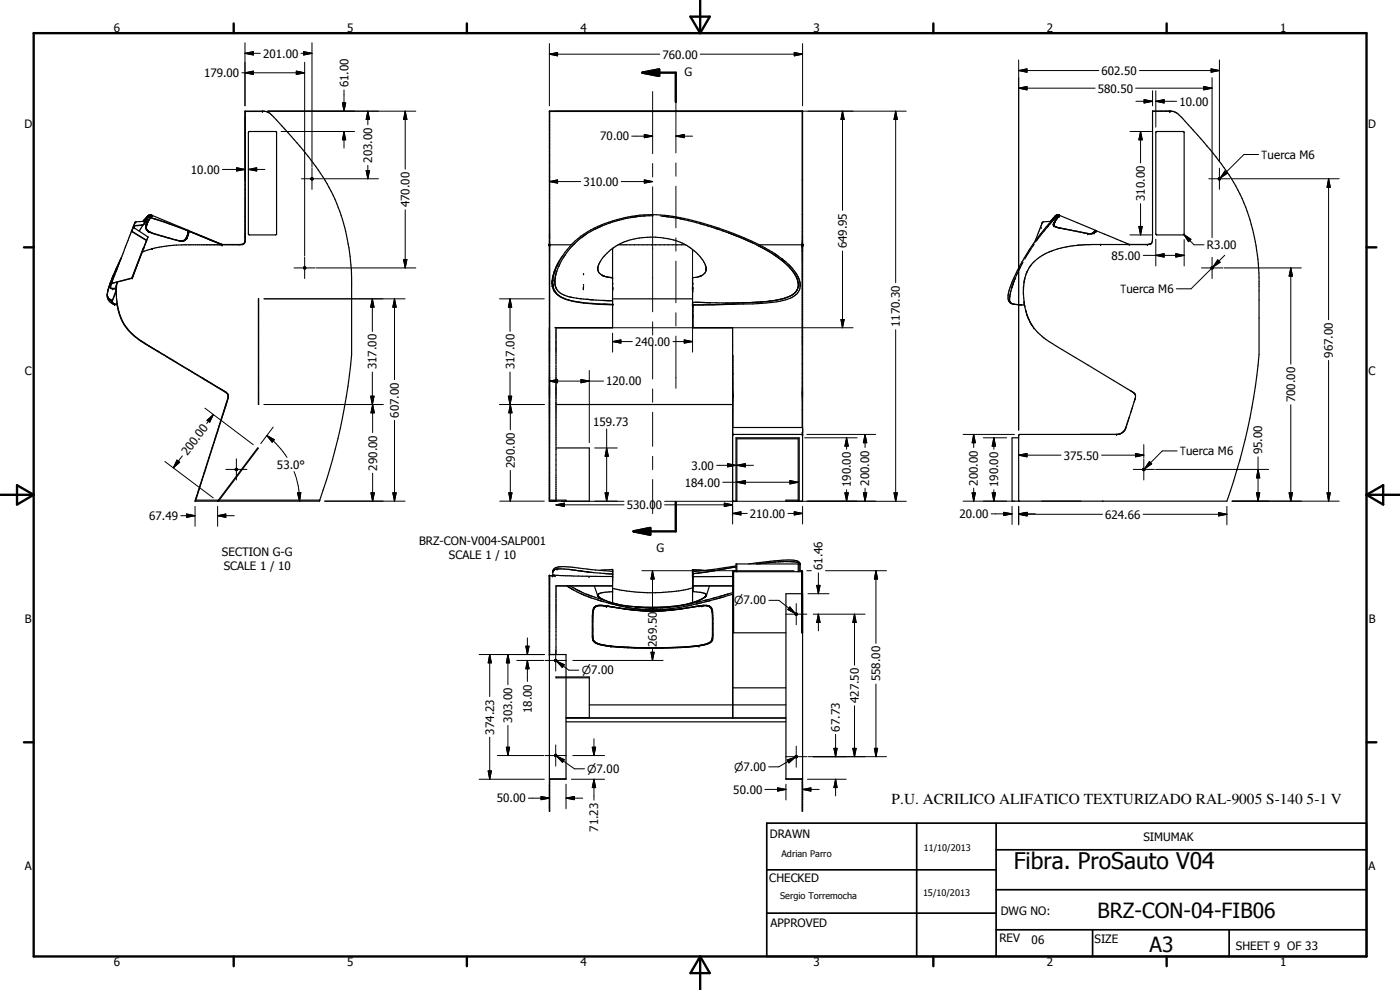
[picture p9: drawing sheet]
<svg xmlns="http://www.w3.org/2000/svg" width="420mm" height="297mm" viewBox="0 0 420 297" stroke-linecap="round" stroke-linejoin="round" font-family="sans-serif">
<g fill="none" stroke="#000" stroke-width=".35">
<path d="M73.6 33.4v39a1.23 1.23 0 0 1-1.5 1l-17.6 .1a33.6 33.6 0 0 0-11.8 2.2M74.6 39.5h8.2l.2 .2v30.6l-.2 .2h-8l-.3-.4zM78.8 33.4h-5.3M240.7 33.4v94.9M240.9 33.4h-75.9v116.7h4.9v.3M347 39.5h8.1l.3 .2v30.6l-.3 .2h-7.9l-.3-.4zM351.4 33.4h.1M93.3 53.5l.5-.2a.35 .35 0 0 1 .1 .6 .35 .35 0 0 1-.6-.1zM35.4 79.5l-1.1 2.5M35.7 78.8l-.5 1.1M36.1 78.2l-.8 1.9M36.4 77.3l-.9 1.9"/>
<path d="M39.6 69.1l.1 .5 4.3 2.6M39.6 69.1l-3.7 9.3 .5-1M40 67.9v.3M40 67.9l-.4 1.2M40.1 68l-.4 1.4 4.3 2.7M40.1 68l.1 .3M40.1 67.9l.1 .4M40.2 67.7l-.1 .3M40.2 68.3l4.2 2.8-.4 1M40.4 66.9l-.4 1M40.4 66.8v.1M40.5 66.7l-.1 .1"/>
<path d="M40.5 66.7h.1M43 67.5l-1.2 1.8M43 67.5l-2.6 .3-.3 .2M43.1 74.5l-3.4 8.9M43.1 74.4l-3.1 8.4M43.1 74.3v.2M43.2 66.1l-.2 .3M43.2 66.1h.1M43.3 66l-.1 .1M43.3 74.1l-.2 .3M43.3 66l-.4 .4M43.7 66.2l-3.2 .5"/>
<path d="M43.7 66.5l-.7 .9-2.8 .3-.2 .2M43.8 67.8v.1M43.8 68.4v.1M43.9 68.6l.2 .5 .6 .5 4 1.3 5.6 1.5 .7-.1 .6-.3M43.9 67.9v.5M43.9 67.4l-.1 .9 .2 .4M43.9 67.5l-.1 .2M43.9 67.4h.2M44 68.7l.1 .3M44 67.3l-.1 .2M44 67.7h-.1M44 67.4h-.1"/>
<path d="M44 72.2l-.6 1.5M44 65.4l-.5 1.4M44 65.2l-.7 .8M44 65.4h.1M44 72.1l-.9 2.2M44 72.1v.1M44.1 67.4a1.09 1.09 0 0 0-.1 1.3M44.1 67v.4M44.1 65.4l-.6 1.6-.5 .5M44.1 67l-.1 .3M44.1 69l.1 .1M44.1 65.2l-.1 .2"/>
<path d="M44.1 69l.4 .3M44.1 66.9v.1M44.2 67.1l-.2 .2M44.2 66.8h-.1M44.2 66.8l-.1 .2M44.2 65l-.1 .1M44.2 66.9l-.1 .3M44.2 65.8h.1M44.3 65l-.2 .2M44.3 64.9h.1M44.3 69.2l.2 .1M44.4 66.5l-.2 .3"/>
<path d="M44.4 64.8h.1M44.4 66.4l-.2 .6M44.4 66.4l-.2 .4M44.4 64.8v.1M44.5 69.3h.1M44.5 66.4l-.2 .4M44.5 69.3l.1 .1M44.5 66.4l-.1 .1M44.5 65.2l-1 1.9M44.5 64.8l-.4 .4M44.5 64.7h.1M44.5 64.7v.1"/>
<path d="M44.5 64.6l-1.2 1.4M44.5 64.8h-.1M44.6 64.7l-.1 .1M44.6 69.4l1.7 .7 5.5 1.6 2.1 .6 1.1-.1M44.6 69.4l.9 .4M44.6 65.2l.4 .1M44.6 65.2l-.5 .2M44.6 64.6v.1M44.7 65.1l-.5 .1M44.7 65.1l.3 .1M44.7 65.1l-.1 .1M44.7 64.5h.1"/>
<path d="M44.7 64.5l-.2 .1M44.7 65v.1M44.8 64.9h.1M44.8 65.8l-.4 .6M44.8 64.9l-.1 .2M44.8 65.8l-.3 .6M45 65.5l-.5 .9M45 65.4l-.2 .4M45 65.2v.1M45 64.6v.1M45.1 65.3l4.3 1.3 7 2.6M45.1 65.3l-.1 .1"/>
<path d="M45.1 65.3l11.3 4M45.1 65.2h-.1M45.2 65.2l-.1 .1M45.2 64.4l-.5 .1M45.2 64.4l-.4 .5M45.2 64.4l.3 .2M45.2 65h.1M45.3 64.9h.1M45.4 64.9l-.2 .2M45.4 64.8l-.4 .6M45.4 64.7l-.4 .6M45.4 64.6v.2"/>
<path d="M45.5 64.6l11 4.5M45.5 64.6l-.1 .2M45.5 64.6h.1M45.5 64.6h-.1M55 72.3h-.4M55.3 68.7l1.1 .5M55.8 71.5h.1M56 71.5v.1M56 71.6l-.2 .1M56 71.4v.1M56 71.5h.1M56 71.4l-.6 .7-.4 .2"/>
<path d="M56.1 71l-.6 .9-.5 .3M56.1 71.3l-.1 .1M56.1 71.2v.1M56.2 71.1h.1M56.2 71.1l-.1 .3M56.2 70.6v.1M56.2 71l-.1 .2M56.2 70.6l-.2 .5M56.2 71h.1M56.3 70.9h.1M56.3 70.9l-.1 .1M56.3 70.4l-.1 .2"/>
<path d="M56.3 70.4l-.1 .1M56.3 70.8v.1M56.4 69.3h.1M56.4 70.6l-.1 .3M56.4 69.2h.1M56.5 69.8l-.2 .4M56.5 69.1h.1M56.5 69.1l-.1 .2M56.5 69.3l10.1 4.1zM56.5 69.3v.2M56.5 69.1l-.2 1.3M56.5 70.3h.1"/>
<path d="M56.5 69.7h.1M56.5 70h.1M56.5 69.3l5 1.9M56.5 69.3h.1M56.6 69.2l10 4.1M56.6 69.2l-.1 .1M56.7 69.3l-.4 1.4M61.6 71.2l2.5 1.1M65.3 72.8l1.3 .5M66.4 73.4h5.4a1.28 1.28 0 0 0 1.7-1.3v-38.7h6.3l1.1 .6 2.1 2a125 125 0 0 1 13.8 17 57.7 57.7 0 0 1 8.7 30.4v23a178.4 178.4 0 0 1-9.5 43.7M66.6 73.3l.1 .1M164.9 73.4h.1"/>
<path d="M165 73.4h6.4M167.2 79.7a9.8 9.8 0 0 0-1.2 6.3M167.2 79.7v.1M167.7 78.7l-.5 1.2M168.8 76.8a16.4 16.4 0 0 0-3 6.7l-.1 1.7 .6 2a8.5 8.5 0 0 0 5.9 3.3l2.9 .4 8.7 .6M169.6 76.5a16.8 16.8 0 0 0-3.1 7.6M172.6 72.9l-2.1 2.3-1.3 1.9M174.3 71.4l-2 1.8M176.1 70.1l-1.8 1.3M180.1 68l-1.7 .8M183.2 66.8l-4.5 1.9-4.4 2.7M185.5 73.4h20.3"/>
<path d="M190.6 65.1l-2.9 .5-4.7 1.3M190.7 65.1l-1.1 .1M196 64.7l-5.3 .4M198.3 64.8l1.2 .1M198.8 64.9h.7M199.5 64.9l1.2 .2M199.5 64.9l3.9 .6M203.1 65.4l2.1 .5M204 65.6l8.9 2.3M205.8 73.4l2 1.5M205.8 73.4a23.3 23.3 0 0 0-20.9 .4l-1.1 .7M207.8 74.8v.9"/>
<path d="M207.8 74.8a10.6 10.6 0 0 1 4.1 5.2l-.2 1.6-1.1 1.1M210 67.1l1.2 .3M212.4 67.8l1.2 .4M213.5 68.1l.9 .3a91.8 91.8 0 0 1 15.6 6.7M214.6 68.5l1.2 .4M216.6 69.1l.6 .2M218.6 69.8l7.7 3.3M227.2 73.5l3.6 2 3 2M227.9 73.4h12.8M230.6 75.4l3.2 2.1M232.3 76l1.3 .8M233.8 77.5l1 .7"/>
<path d="M234.8 78.2l1.6 1.5M234.8 78.2a14.9 14.9 0 0 1 4.4 5.3M235 77.9a70.7 70.7 0 0 0-21.5-10.2 53.4 53.4 0 0 0-21.4-3.1 35.9 35.9 0 0 0-19.6 7.7 22.8 22.8 0 0 0-5.3 7.4M235.9 78.7l-1.1-.9 3.2 3M236.6 79.9l1.7 2 .9 1.6M236.8 79.5l.6 .6M240.7 73.4h.2M307 78.7l-1 1.9M309.4 79.5l-1.4 2.4-.4 1.5M309.5 74.5l-2 3.3M310.4 73.3l-.7 1M312.9 66.7l-2.3 5.7"/>
<path d="M312.9 66.7h.1M313.6 68.9l-2.8 3.7M314.4 68.1l-1.2 1.4M315.4 66.8l-.4 .5M315.5 66.4l-2.6 .3M316 66.1l-1.7 2.1M316 66.1l-.2 .4M316.2 67.6h.1M316.2 67.7l.3 .3M316.3 67h-.1M316.3 67.5v.2M316.3 67.7l.3 .3"/>
<path d="M316.3 67.1h.1M316.3 67l-.1 .6M316.3 67.6h.1M316.3 67h.1M316.3 67.7v.1M316.3 67.7l.1 .1M316.4 66.9l-.1 .1M316.4 67l-.1 .4M316.4 67.9h.1M316.5 65.2l-.7 .8a72.1 72.1 0 0 0-9.8 13.8l-2.4 5-.9 3-.1 2.1 .7 1M316.5 66.5l-.3 .6v.6M316.6 67.9l1.4 .6 8.5 1.6"/>
<path d="M316.6 68l.5 .2M316.6 64.9l-.1 .1M316.6 64.9h.1M316.6 64.9v.1M316.7 65.4l-.3 .3M316.7 64.9l-1.4 1.5 1.2-1.4M316.7 66.4l-.3 .6M316.8 64.8h.1M316.9 64.7l-.2 .2M316.9 66l-.1 .2M316.9 64.7h.1M316.9 64.7v.1"/>
<path d="M316.9 64.6l-.3 .3M317.1 65.8l-.5 .7M317.1 65l-1.1 1.1M317.1 65.8l-.6 1M317.1 65l-.2 .2M317.2 68.2l9.3 1.9M317.3 64.7v.1M317.3 65.4v.1M317.4 64.6h.1M317.4 65.4l-.3 .4M317.4 64.6l-.3 .4M317.4 65.3v.1"/>
<path d="M317.4 65.2l-.3 .6M317.5 64.5h.1M317.5 64.5l-.1 .1M317.5 64.4l-.6 .2M317.5 64.4v.1M317.5 64.4l.3 .2M317.6 64.9h.1M317.6 64.9v.1M317.7 64.9h.1M317.7 64.8l-.3 .5M317.7 64.7v.1M317.8 64.6l-.4 .6"/>
<path d="M317.8 64.6h.1M317.8 64.8l-.1 .1M317.8 64.6l-.9 1.3M317.9 64.7l-1.3 1.6-.2 .7M317.9 64.7l10.9 4.4M317.9 64.6l-.1 .1M327.7 70h.1M328.1 69.8l-.6 .3h-1M328.1 69.9h.1M328.1 70h-.2M328.2 69.8a1.4 1.4 0 0 1-1.7 .3M328.2 69.8h.1"/>
<path d="M328.3 69.7h.1M328.3 69.7l-.3 .3M328.4 69.6l-.2 .2 .3-.2M328.4 69.6l-.1 .1M328.4 69.6h.1M328.5 69.6h.1M328.6 69.6h-.1M328.6 69.4l.1 .1M328.6 69.5v.1M328.7 69.3h.1M328.7 69.3l-.3 .3M328.7 69.2l.1 .1"/>
<path d="M328.7 69.2v.1M328.7 69.4v.1M328.7 69.3l-.2 .3M328.7 69.2h.1M328.8 69.1v.2M328.8 69.1l-.1 .1M328.9 69.2h.1M328.9 69.2l-.2 .3M329 69.2l9.9 4.1M344.3 73.4a1.31 1.31 0 0 0 1.6-1.7v-38.3h6l1.3 .5a118.9 118.9 0 0 1 17.7 21.9 61 61 0 0 1 7 27.5v23.1a176.3 176.3 0 0 1-9.7 44h-64.5v-19h2M345.6 73l-1 .4h-17.2l-4.4 .3a20.4 20.4 0 0 0-13.4 5.6l-.5 .8M32.2 88.6v.2"/>
<path d="M32.2 88.8l.1 .3M32.2 88.8l.2 .5M32.3 89.2l.1 .1M32.3 89.1v.1M32.4 89.3l.2 .3M32.5 86.9a3.2 3.2 0 0 0 .7 3.8l.9 .6M32.5 86.9l-.3 1.5M32.6 89.6h.1M32.7 89.6l.3 .2M32.8 89.7l.1 .1M32.9 89.8l.3 .2M33 85.2l-.2 .6"/>
<path d="M33 85.2l-.5 1.7M33.1 86l.1 .5 1.2 .1 .4 .5-1.1 3.2M33.1 86l.1 .1M33.2 86.1l.1 .3 1.2 .1 .4 .5-1.2 3.3M33.2 84.8l-.7 2.1M33.2 90h.1M33.2 90l.2 .2M33.3 90l.2 .2M33.3 90.1h.1M33.4 85.2l-.3 .8M33.4 85.2h.1M33.4 90.2h.2"/>
<path d="M33.5 85l-.1 .1M33.5 85.2l-.3 .9M33.5 90.2l.2 .1M33.5 90.2h.1M33.7 90.3v.7l.7 .4M33.7 90.3h.1M33.7 90.3l.2 .8 1.3 .3M33.8 90.8l.6 .6M34 91h.1M34 86.6l-.1 .3M34.1 82.5l-.5 1.1M34.3 82l-1.3 3.2"/>
<path d="M34.3 81.9l-1.3 3.3M34.4 91.4h.7M34.7 86.8h.1M34.8 86.7l.3-2-.2 2.3M34.9 87.3l.3 4.1M35 80.3l-.7 1.6M35.1 80.8h.1M35.1 91.4v.1M35.1 91.5l1.2 4 1.6 2.8M35.2 91.4l.6 2.7 .7 1.8 1.5 2.4M35.3 80.1l-1.9 5.1M35.3 80.1h.1"/>
<path d="M37.9 98.3a25.8 25.8 0 0 0 8.4 6.5l21.8 13.2M38 98.3a34.2 34.2 0 0 0 9.7 7.3l17.9 10.7 2.5 1.7M38 98.3h-.1M39.7 83.4l-6.2 1.6M39.7 83.4l-6.2 1.8M40 82.8l-.3 .6M40 82.8h.1M77.5 89.7l.1 31.7zM91.1 80.2l.5-.1 .2 .4-.5 .2zM165.9 85.6l.1 .3a4.4 4.4 0 0 0 2.3 3.2 33.7 33.7 0 0 0 11.7 2.1l3.8 .2-2.8-.2M166.4 87.2l.6 .8M166.5 84.8l.2 1.1 .5 1"/>
<path d="M166.5 84.1l.1 1.4 .4 1.2M166.7 81.2l-.3 .7M167.1 86.8a4.8 4.8 0 0 0 3.2 2.1M167.2 81.3l-.7 2.8M170.2 88.9l1.1 .3M171.3 89.2l3.2 .5M171.3 89.2h.3M174 89.6l9.8 .7M175.1 82.1v.3M175.1 85.4v.2M175.1 86v.9M176 89.8l2.1 .2"/>
<path d="M179.5 81.2l-.1-.4a6.6 6.6 0 0 1 2.8-4.9l1.6-1.4v23.8h-16.9M179.5 81.2h.1M179.5 81.2a2.47 2.47 0 0 0 1.5 1.5M180.6 82.5l.3 .2M180.8 82.7h.2M180.9 82.7l.4 .1M181 90.1l2.5 .1M181 82.7v.1M181 82.7l.2 .1M181.3 82.8l2.5 .6M181.4 82.9l2.4 .5M183.8 98.3h-16.9v52.1h-2v-117h76v117h-5v-.3h3.7"/>
<path d="M183.8 89.7h24M208 98.3h11.9v52.1h1.2v-18.7h18.5v18.7M208.6 90.7l4.7 .1M209.9 83l-2.1 .4v14.9h12.1M210.2 82.8l-.3 .2M210.5 82.8l-.7 .2M210.7 82.7l-.3 .1M211.1 91.5h-3.1v6.8M212.6 91.4l-1.5 .1M236.3 89.2a35 35 0 0 1-10.7 1.6l-8.5 .1-9.3-.2M237.9 80.6a8.6 8.6 0 0 1 2.2 4.9M238.1 88.3l-2.1 1a44.6 44.6 0 0 1-12.3 1.5l-3.7 .1"/>
<path d="M238.1 88.3l-1.9 .9M238.6 87.8l-.5 .5M238.7 81.7l.5 .7M239.2 83.5l.3 1.3M239.3 82.8l.2 .3M239.5 84.8l.1 1.3M239.5 84.8l.1 1.2M239.6 86.1l-.4 1-.6 .7M239.6 86l-1 1.8M239.6 83.4l.2 .3M239.9 84l.1 .3M240.1 84.7v.3"/>
<path d="M240.1 85.3v.6M240.1 85.8a5.1 5.1 0 0 1-4.4 4.2 58.2 58.2 0 0 1-15.4 1.3l-9.3 .2M303.1 88.8v1.8M303.1 90.5v.1M303.1 90.6l.2 .3M303.1 88.4l-.1 1M303.2 88.3l-.1 .1M303.3 90.9l.4 .2M303.3 90.9l.2 .1M303.4 90.9l.1 .1M303.5 91l.2 .1M303.7 91.1h.1"/>
<path d="M303.7 91.1h.2M303.8 85.9l-.2 .5M303.9 91.1v.1M303.9 91.2h.2M304.1 91.2l1 .2M304.1 85l-.2 .4M304.1 91.2l3.3 .3M304.2 84.7l-1.1 3.7M304.4 84.3l-.2 .4M304.6 83.7l-.4 1M304.6 83.7l-.2 .3M304.8 83.2l-.2 .5"/>
<path d="M304.9 83.1l-.2 .3M305.3 91.4l1.1 .1M306.1 80.3l-1.1 2.5M307.1 87.9l.1 .5M307.2 88.4l.3 3.3 .7 2.7M307.2 86.7v1.7M307.2 85.9v.9M307.3 90.4l.2 1M307.4 91.5v.1M307.4 90.8v.3M307.4 84.5l-.1 .3M307.4 84.5l-.2 1.7"/>
<path d="M307.4 91.6l.2 .5M307.6 83.4l-.2 1.1M307.8 93l.4 1.4M308.2 94.4l1.2 2.8M308.2 94.4l.1 .3M308.3 94.6v.1M308.3 94.7l1.1 2.5M308.4 81.1l-.4 1M309.4 97.2l.6 .9M309.4 97.2l.6 .8M310 98.1a21.3 21.3 0 0 0 6.7 5.6l22.7 13.6M363.6 80.1l.5 .1-.2 .5-.4-.2z"/>
<path d="M68.1 118l.3 .7v.9l-2.5 8M68.1 118a3.2 3.2 0 0 1-.2 3.3M219.9 112.4h.1M219.9 106.7l.1 21.6h20.9M339.4 117.3l1 .7M340.4 118l.2 .2M340.5 118.1l.1 .1M340.6 118.2l.1 .2M340.7 118.4v1l-2.8 8.9M340.7 119.5l-.4 1.2M340.7 118.4v.1M340.7 118.4h.1"/>
<path d="M65.8 127.7l-7.2 22.4M67.8 121.3l-9.1 28.8M166.9 134.4h10v16h-12M166.9 121.4h53M219.9 130.3h21M220.2 130.3l-.3 .3M240.6 130.3l.2 .2M240.7 129.8v.2M240.7 130.3v.1M240.8 130.5h.1M240.8 130.5l.1 .2M335.7 130.3l-29.8 .1-.2 .3v19.7"/>
<path d="M335.8 130.3h-.3M337.1 129.6l-1.3 .7M337.3 129.3l-.8 .7-.8 .3M337.5 129.1l-.2 .3M337.8 128.7l-.2 .3M337.9 128.3l-.2 .4M337.9 128.3l-.5 .9M339 125l-1.1 3.3M339.8 122.3l-.4 1.4M58.5 150.4h.1M58.6 150.1h6.9M58.6 150.1l-.1 .3"/>
<path d="M65.3 150.4l12-16 .2 .1-11.9 15.9M65.7 150.1h30.3M70.6 140.7l.5-.2 .2 .5a.37 .37 0 0 1-.5 .2 .37 .37 0 0 1-.2-.5zM96 150.1l-.2 .3h-37.3M220.9 150.4v-19h18.9v19M330.9 150.4h.1M342.9 140.7l.5-.2 .2 .5-.5 .2zM165 172.7h1.5M165.8 172.7l18 .3M165.9 171.2v1.5M165.9 171.4v.1M165.9 171.2a3.7 3.7 0 0 1 4-1.1l13.9 1.3"/>
<path d="M166.2 171.1l-.3 .2M166.2 171h.1M166.3 170.9h.1M166.3 170.9l-.3 .3M166.4 170.9l-.1 .1M166.4 170.9h.1M169 170.7l1.8 .2M169.1 170.7l-2.7 .2M170.1 175.8l.7 .5M170.5 176l.3 .3M170.6 170.8l5.8 .8M170.8 176.3l2.8 1.5 3.8 1.6"/>
<path d="M170.8 176.3l1.4 .7M171.1 175.8l1.5 .9M171.5 170.9l4.9 .7M172.6 176.7l.9 .4M172.7 176.7l5 2.2M174.1 177.5l.3 .1M174.4 178.2l1.3 .5M176.1 178.3l4.6 1.5M176.4 171.6l7.4 .7-2.8-.3M176.4 171.6l1.6 .1M176.6 179.1l4.4 1.4M178.4 175.8l1 2.9"/>
<path d="M179.4 178.5v.1M179.4 178.6v.1M179.4 178.7l.2 .3M179.4 178.7h.1M179.5 178.3l-.2 .3a9.2 9.2 0 0 0 5 2.5l3.9 .8 2.2 .1M179.6 178.2l-.2 .3M179.6 178.2l-.1 .1M179.6 179h.1M179.7 179l.2 .2M179.7 179.1l.2 .1M179.7 178.1l-.1 .1M179.9 179.2l1.3 .8"/>
<path d="M179.9 178.1h-.2M180 171.2l3.8-.3v10M180.7 179.8l.3 .2M180.7 179.8l.2 .1M183.8 175.8h-16.9v20.6M183.8 177.5l-2.7 .3-1.4 .3M207.8 177.5l2.5 .3 1.5 .4M207.8 176.4a52.5 52.5 0 0 1-24 .1M207.8 175.8h12.1M208 170.9l-.2 9.6M208 170.9v.6M208 172.1v5.4"/>
<path d="M208 170.9l3.5 .3M209.6 172l-1.6 .1M210.2 177.7l.1 .1M211.4 178l.4 .2M211.4 179.3l-3 1.4-3.1 .8M211.7 179h.1M211.7 179l-.2 .2M211.7 179l-.3 .2M211.7 179.1a19.5 19.5 0 0 1-7.5 2.6M211.7 179.1h.1M211.8 178.2l.1 .1M211.9 178.4l-.2 .6"/>
<path d="M211.9 178.3l.1 .4M212 178.7l-.3 .4M212.4 180l-1.2 .2M212.8 171.5l-3.2 .5M212.9 175.8l-.9 2.9M214.7 179.3l-1.1 .3M216.6 178.8l-.8 .2M217 179.2l-2.2 .5M218.6 178.2l-1.4 .4M218.8 178.6l-12.7 3.3M219.9 177.8l-8.1 2.3-6.6 1.4M219.9 173h-11.9"/>
<path d="M219.9 178.3l-1.2 .3M220.9 170.1l-8.1 1.4M220.9 169.8l-13.1 1.7M221.1 169.2v2.3M228.7 169l-.8 .1M228.7 169l-1.4 .2M230 168.9l-1.3 .1M232.9 168.6l-2.4 .2M234.4 168.5l-.9 .1M235.2 168.5h-.4M237.3 168.5h.4M237.3 168.5l-7.8 .4"/>
<path d="M237.6 168.5l.7 .1M238 168.5l1.3 .2 .7 .3M239.6 169.2v2.3M239.8 168.9l.2 .1M240 169l.1 .1M240.1 169.1v.1M240.1 169.2h.1M240.1 169.1v2.1M240.1 169.1l-.2-.3a3.2 3.2 0 0 0-2.7-.8l-4.8 .3-7.7 .9M240.9 178.1h-5v55.7h4.8M164.9 196.4h5v37.4h-4.9M165 196.4l-.1-23.8v70.8l.1-9.7"/>
<path d="M166.9 197.9v.6M177.9 190.5v.3M177.9 191l.3 1.2 1.2 .9M177.9 186.1v.3M178 191.9l.5 .7 .9 .4M178.2 182.4l-.5 2.4v6.4a2.98 2.98 0 0 0 3.1 2.4l4.4 .6 7.4 .3 8.2-.1 7.3-.4a12.3 12.3 0 0 0 5.4-1.5l.3-.6M178.2 182.8l-.3 1.9v6.5l.1 .6M178.2 182.3v.1M178.2 182.8l-.3 2.6M178.3 182.6l-.1 .2M178.5 182.3l-.3 .4M178.8 181.9h-.1"/>
<path d="M178.8 182l-.6 .8M179.1 181.7l-.6 .3-.3 .4M179.2 181.7l-.2 .1M179.3 181.7h-.1M179.4 193l1.4 .5M179.4 193.1l2.5 .6 2.4 .3M179.5 180l5.4 1.5M179.9 181.6l-.2 .1M180.4 181.6l.1 .1M180.8 193.5l1.4 .2M180.8 181.7l1.2 .2M181.1 181.7l-1.6 .1-1 .4"/>
<path d="M181.1 181.7l.7 .1M181.1 181.7h-2M181.3 181.7l5.4 .9M181.6 180.1l2.2 .8M181.9 181.8l.5 .1M182.1 181.9h.3M182.2 193.7l2.1 .2M182.4 181.9l9.1 1.3M182.5 181.9l.3 .1M182.6 180.9l1.4 .4M183 182l.3 .1M183.6 182.1l4.6 .7"/>
<path d="M183.8 180.9l3.5 .8a60.4 60.4 0 0 0 14.8 .2l2.3-.3M184.3 194l4.4 .2M184.3 193.9l2.8 .2M184.9 181.5l6 1.2M184.9 181.5l1.2 .3M187.2 182.7l1 .1M187.3 194.1l.2 .1M187.7 194.2l3.6 .2M187.8 182.2l1.9 .3M188.2 182.8l1.2 .1M189.3 182.9l1 .1M189.4 182.9l2.1 .2"/>
<path d="M190.4 182l1 .2M190.6 182.1l.8 .1M190.9 183.1l1 .1M190.9 182.7l3.4 .3 4.1-.1M191 182.7l1.4 .1M191.4 182.2l.8 .1M191.4 182.2h.5M191.5 183.2l1.3 .1M191.9 183.1l2.7 .3 3.6-.1M192.1 182.3l2.8 .2 3.4-.1M192.2 182.3h.3M192.8 194.3l.6 .1"/>
<path d="M193.9 194.4h3.6M194 183h.7M194.4 183.3h.2M195.1 183.3h.1M196.8 183.3h-.3M197.6 183.3h-.3M198.6 194.3l-.2 .1M200.2 183.2l-1.3 .1M200.8 182.2l-2.6 .2M201.5 183l-2.5 .3-7.1-.1M201.5 183.1l-.9 .1M202.1 183l-.6 .1"/>
<path d="M202.3 182.5l-2 .3M202.4 194.3l-2.2 .1M203.4 182.8l-1.9 .2M203.8 182.3l-6.3 .7M203.9 182.8l-5.9 .5M203.9 182.8h-.5M204.2 181.7a64.7 64.7 0 0 1-13.8 .3M204.2 181.7l-3.5 .5M204.4 182.7l-.5 .1M205.3 181.5l-1.1 .2M205.3 181.5l-.5 .1M207.5 193.9l-4.6 .4"/>
<path d="M207.5 181.5l-4 .8M208.2 193.8l-8 .5-11.4-.1M208.2 193.9l-.7 .1M209.7 181.8l-3.7 .6M209.7 181.8l-6.3 1M209.8 181.8h.1M209.9 193.7l-1.7 .1M210 180.5l-1.3 .3M210.3 181.7l-.6 .1M210.5 181.7h-.1M210.5 180.9l-1.5 .3M210.6 181.7h1.9"/>
<path d="M211.1 181.7l-1.1 .1M211.9 193.3l-3.7 .6M212.2 181.7h.4M212.2 193.2l-2.3 .5M212.4 193l-.2 .1M212.6 181.7a1.86 1.86 0 0 1 1.3 2.2v8M212.7 181.8l.3 .1M212.8 182l-.9-.3-1.4 .1-6.6 1M212.8 182l.2 .1M212.8 182h.1M212.9 182l.7 .9M213 182.1l.5 .5 .3 1.1"/>
<path d="M213.1 192.7l-.6 .3M213.1 192.7l-1.1 .5M213.3 180.2l-1.5 .4M213.5 192.3l-.4 .4M213.6 182.9l.1 .8M213.6 191.9l-.1 .3M213.7 191.9l-.6 .8M213.7 183.7l.1 .8M213.8 183.7v7.8M213.8 191.6l-.1 .3M213.8 183.3h.1M213.8 185l.1 .5"/>
<path d="M213.8 191.1l-.2 .8M213.9 191.9h-.1M213.9 190.6l-.1 .2M219.9 189.9h16M220 189.9v25.5M220.2 189.9v-18.4h20.4v18.4h.3M169.9 215.4h66M169.9 215.5h66M169.9 216.6h66M176.9 203.4h-10v-.3h10v12.2h-7M176.9 211.5h43M219.9 215.4v-44l1-.2v-2h18.9v2h.9l.2 .3v71.9l-.2-9.7"/>
<path d="M220 206.4h15.9M220 211.5h15.9M164.9 233.7h5M235.9 233.7h5"/>
<circle cx="366" cy="53.7" r=".35"/>
<circle cx="166.8" cy="198.2" r=".34"/>
<circle cx="239" cy="184.3" r=".37"/>
<circle cx="166.8" cy="226.7" r=".36"/>
<circle cx="239" cy="227" r=".36"/>
</g>
<g fill="#000">
<circle cx="78.8" cy="33.4" r=".18"/>
<circle cx="351.1" cy="33.4" r=".18"/>
<circle cx="40.1" cy="68" r=".18"/>
<circle cx="40.2" cy="68.3" r=".18"/>
<circle cx="40.5" cy="66.8" r=".18"/>
<circle cx="40.8" cy="66.5" r=".18"/>
<circle cx="43.1" cy="74.5" r=".18"/>
<circle cx="43.2" cy="66.4" r=".18"/>
<circle cx="43.8" cy="67.8" r=".18"/>
<circle cx="43.8" cy="67.7" r=".18"/>
<circle cx="43.9" cy="67.6" r=".18"/>
<circle cx="43.9" cy="67.4" r=".18"/>
<circle cx="44" cy="67.3" r=".18"/>
<circle cx="44" cy="67.7" r=".18"/>
<circle cx="44" cy="65.4" r=".18"/>
<circle cx="44" cy="67.4" r=".18"/>
<circle cx="44.4" cy="64.8" r=".18"/>
<circle cx="44.5" cy="64.8" r=".18"/>
<circle cx="44.5" cy="69.5" r=".18"/>
<circle cx="44.6" cy="64.7" r=".18"/>
<circle cx="44.7" cy="65.1" r=".18"/>
<circle cx="44.8" cy="64.9" r=".18"/>
<circle cx="45" cy="64.6" r=".18"/>
<circle cx="45.1" cy="64.6" r=".18"/>
<circle cx="45.2" cy="64.5" r=".18"/>
<circle cx="45.2" cy="64.4" r=".18"/>
<circle cx="45.4" cy="64.8" r=".18"/>
<circle cx="45.4" cy="64.9" r=".18"/>
<circle cx="45.4" cy="64.7" r=".18"/>
<circle cx="45.4" cy="64.6" r=".18"/>
<circle cx="45.5" cy="64.7" r=".18"/>
<circle cx="45.5" cy="64.6" r=".18"/>
<circle cx="45.5" cy="64.8" r=".18"/>
<circle cx="45.6" cy="64.6" r=".18"/>
<circle cx="45.6" cy="74.5" r=".18"/>
<circle cx="45.7" cy="74.5" r=".18"/>
<circle cx="55.8" cy="71.5" r=".18"/>
<circle cx="56" cy="71.5" r=".18"/>
<circle cx="56" cy="71.4" r=".18"/>
<circle cx="56.2" cy="71.2" r=".18"/>
<circle cx="56.2" cy="71.1" r=".18"/>
<circle cx="56.3" cy="70.3" r=".18"/>
<circle cx="56.3" cy="70.4" r=".18"/>
<circle cx="56.4" cy="70.1" r=".18"/>
<circle cx="56.4" cy="69.3" r=".18"/>
<circle cx="56.5" cy="69.3" r=".18"/>
<circle cx="56.5" cy="69.6" r=".18"/>
<circle cx="56.5" cy="69.1" r=".18"/>
<circle cx="56.5" cy="69.7" r=".18"/>
<circle cx="56.5" cy="70.4" r=".18"/>
<circle cx="56.5" cy="69.5" r=".18"/>
<circle cx="56.5" cy="70.2" r=".18"/>
<circle cx="56.5" cy="69.2" r=".18"/>
<circle cx="56.5" cy="70.1" r=".18"/>
<circle cx="56.6" cy="69.8" r=".18"/>
<circle cx="56.6" cy="69.3" r=".18"/>
<circle cx="56.6" cy="69.2" r=".18"/>
<circle cx="56.6" cy="69.6" r=".18"/>
<circle cx="56.6" cy="69.5" r=".18"/>
<circle cx="66.6" cy="73.3" r=".18"/>
<circle cx="66.6" cy="73.4" r=".18"/>
<circle cx="66.7" cy="73.4" r=".18"/>
<circle cx="164.9" cy="73.4" r=".18"/>
<circle cx="165" cy="73.4" r=".18"/>
<circle cx="165" cy="73.5" r=".18"/>
<circle cx="167.8" cy="79.5" r=".18"/>
<circle cx="183.8" cy="74.5" r=".18"/>
<circle cx="240.7" cy="73.5" r=".18"/>
<circle cx="240.7" cy="73.4" r=".18"/>
<circle cx="240.7" cy="73.7" r=".18"/>
<circle cx="240.7" cy="73.6" r=".18"/>
<circle cx="240.7" cy="73.3" r=".18"/>
<circle cx="240.9" cy="73.4" r=".18"/>
<circle cx="240.9" cy="73.7" r=".18"/>
<circle cx="240.9" cy="73.3" r=".18"/>
<circle cx="240.9" cy="73.6" r=".18"/>
<circle cx="240.9" cy="73.5" r=".18"/>
<circle cx="312.5" cy="68.2" r=".18"/>
<circle cx="312.8" cy="66.8" r=".18"/>
<circle cx="316.1" cy="67.3" r=".18"/>
<circle cx="316.1" cy="67.4" r=".18"/>
<circle cx="316.2" cy="67.2" r=".18"/>
<circle cx="316.2" cy="67.1" r=".18"/>
<circle cx="316.2" cy="67.6" r=".18"/>
<circle cx="316.2" cy="67" r=".18"/>
<circle cx="316.3" cy="67.4" r=".18"/>
<circle cx="316.3" cy="67.2" r=".18"/>
<circle cx="316.3" cy="67.3" r=".18"/>
<circle cx="316.3" cy="67.6" r=".18"/>
<circle cx="316.3" cy="66.8" r=".18"/>
<circle cx="316.3" cy="67.1" r=".18"/>
<circle cx="316.3" cy="67.7" r=".18"/>
<circle cx="316.4" cy="66.9" r=".18"/>
<circle cx="316.5" cy="65.1" r=".18"/>
<circle cx="316.8" cy="64.8" r=".18"/>
<circle cx="316.9" cy="64.7" r=".18"/>
<circle cx="317.4" cy="64.6" r=".18"/>
<circle cx="317.5" cy="64.5" r=".18"/>
<circle cx="317.5" cy="64.4" r=".18"/>
<circle cx="317.7" cy="64.8" r=".18"/>
<circle cx="317.7" cy="64.7" r=".18"/>
<circle cx="317.8" cy="64.7" r=".18"/>
<circle cx="317.8" cy="64.6" r=".18"/>
<circle cx="317.8" cy="64.8" r=".18"/>
<circle cx="317.9" cy="64.6" r=".18"/>
<circle cx="317.9" cy="64.7" r=".18"/>
<circle cx="326.4" cy="70.1" r=".18"/>
<circle cx="326.5" cy="70.1" r=".18"/>
<circle cx="328" cy="69.9" r=".18"/>
<circle cx="328.2" cy="69.7" r=".18"/>
<circle cx="328.2" cy="69.8" r=".18"/>
<circle cx="328.3" cy="69.8" r=".18"/>
<circle cx="328.4" cy="69.8" r=".18"/>
<circle cx="328.5" cy="69.7" r=".18"/>
<circle cx="328.5" cy="69.5" r=".18"/>
<circle cx="328.6" cy="69.4" r=".18"/>
<circle cx="328.6" cy="69.3" r=".18"/>
<circle cx="328.7" cy="69.4" r=".18"/>
<circle cx="328.7" cy="69.3" r=".18"/>
<circle cx="328.7" cy="69.2" r=".18"/>
<circle cx="328.8" cy="69.3" r=".18"/>
<circle cx="328.8" cy="69.1" r=".18"/>
<circle cx="328.9" cy="69.3" r=".18"/>
<circle cx="328.9" cy="69.2" r=".18"/>
<circle cx="329" cy="69.2" r=".18"/>
<circle cx="330.3" cy="73.4" r=".18"/>
<circle cx="338.9" cy="73.3" r=".18"/>
<circle cx="344.4" cy="73.4" r=".18"/>
<circle cx="32.2" cy="88.3" r=".18"/>
<circle cx="32.3" cy="89.2" r=".18"/>
<circle cx="32.7" cy="89.6" r=".18"/>
<circle cx="33" cy="89.8" r=".18"/>
<circle cx="33.3" cy="90" r=".18"/>
<circle cx="33.5" cy="90.2" r=".18"/>
<circle cx="33.6" cy="90.2" r=".18"/>
<circle cx="33.7" cy="90.3" r=".18"/>
<circle cx="34.1" cy="91.1" r=".18"/>
<circle cx="34.4" cy="91.4" r=".18"/>
<circle cx="34.4" cy="91.2" r=".18"/>
<circle cx="35" cy="85.8" r=".18"/>
<circle cx="35.1" cy="84.8" r=".18"/>
<circle cx="35.1" cy="84.9" r=".18"/>
<circle cx="39.7" cy="83.4" r=".18"/>
<circle cx="165.8" cy="85.8" r=".18"/>
<circle cx="165.9" cy="85.4" r=".18"/>
<circle cx="165.9" cy="85.5" r=".18"/>
<circle cx="165.9" cy="84.1" r=".18"/>
<circle cx="166.3" cy="87.2" r=".18"/>
<circle cx="183.8" cy="86" r=".18"/>
<circle cx="183.8" cy="91.2" r=".18"/>
<circle cx="183.8" cy="86.6" r=".18"/>
<circle cx="183.8" cy="85" r=".18"/>
<circle cx="183.8" cy="83.4" r=".18"/>
<circle cx="183.8" cy="86.5" r=".18"/>
<circle cx="183.8" cy="91.4" r=".18"/>
<circle cx="207.8" cy="84.9" r=".18"/>
<circle cx="207.8" cy="91.4" r=".18"/>
<circle cx="207.8" cy="91.6" r=".18"/>
<circle cx="207.8" cy="85" r=".18"/>
<circle cx="207.8" cy="86.5" r=".18"/>
<circle cx="207.8" cy="91.5" r=".18"/>
<circle cx="207.8" cy="90.7" r=".18"/>
<circle cx="207.8" cy="90.9" r=".18"/>
<circle cx="207.8" cy="86.6" r=".18"/>
<circle cx="207.8" cy="91.2" r=".18"/>
<circle cx="207.8" cy="86.1" r=".18"/>
<circle cx="207.8" cy="86" r=".18"/>
<circle cx="207.8" cy="86.4" r=".18"/>
<circle cx="208" cy="91.6" r=".18"/>
<circle cx="208" cy="91.5" r=".18"/>
<circle cx="208" cy="87.3" r=".18"/>
<circle cx="208" cy="85.1" r=".18"/>
<circle cx="208" cy="91.7" r=".18"/>
<circle cx="303.9" cy="85.6" r=".18"/>
<circle cx="310.2" cy="98.3" r=".18"/>
<circle cx="220" cy="118.8" r=".18"/>
<circle cx="219.9" cy="130.3" r=".18"/>
<circle cx="240.9" cy="130.3" r=".18"/>
<circle cx="335.1" cy="130.3" r=".18"/>
<circle cx="219.9" cy="150.4" r=".18"/>
<circle cx="164.9" cy="172.6" r=".18"/>
<circle cx="165" cy="172.6" r=".18"/>
<circle cx="165.8" cy="172.7" r=".18"/>
<circle cx="165.9" cy="172.7" r=".18"/>
<circle cx="165.9" cy="171.3" r=".18"/>
<circle cx="165.9" cy="171.4" r=".18"/>
<circle cx="166" cy="171.2" r=".18"/>
<circle cx="166" cy="172.5" r=".18"/>
<circle cx="166.3" cy="172.6" r=".18"/>
<circle cx="166.3" cy="170.9" r=".18"/>
<circle cx="166.6" cy="172.7" r=".18"/>
<circle cx="167.2" cy="170.7" r=".18"/>
<circle cx="176.8" cy="173" r=".18"/>
<circle cx="179.4" cy="178.5" r=".18"/>
<circle cx="179.4" cy="178.7" r=".18"/>
<circle cx="179.7" cy="179.1" r=".18"/>
<circle cx="183.8" cy="177.5" r=".18"/>
<circle cx="183.8" cy="173" r=".18"/>
<circle cx="183.8" cy="171" r=".18"/>
<circle cx="183.8" cy="171.4" r=".18"/>
<circle cx="183.8" cy="173.1" r=".18"/>
<circle cx="183.8" cy="172.3" r=".18"/>
<circle cx="183.8" cy="171.5" r=".18"/>
<circle cx="207.8" cy="172.2" r=".18"/>
<circle cx="207.8" cy="173.1" r=".18"/>
<circle cx="207.8" cy="170.9" r=".18"/>
<circle cx="207.8" cy="175.8" r=".18"/>
<circle cx="207.8" cy="173" r=".18"/>
<circle cx="207.8" cy="171.6" r=".18"/>
<circle cx="207.8" cy="171.7" r=".18"/>
<circle cx="207.8" cy="172.8" r=".18"/>
<circle cx="208" cy="170.9" r=".18"/>
<circle cx="208" cy="173" r=".18"/>
<circle cx="208" cy="175.8" r=".18"/>
<circle cx="240.1" cy="169.2" r=".18"/>
<circle cx="164.9" cy="196.5" r=".18"/>
<circle cx="177.9" cy="191.9" r=".18"/>
<circle cx="178.2" cy="182.4" r=".18"/>
<circle cx="181.9" cy="181.8" r=".18"/>
<circle cx="182" cy="181.8" r=".18"/>
<circle cx="182.1" cy="181.9" r=".18"/>
<circle cx="183.3" cy="194" r=".18"/>
<circle cx="190.8" cy="182.1" r=".18"/>
<circle cx="195.9" cy="182.5" r=".18"/>
<circle cx="196.2" cy="182.5" r=".18"/>
<circle cx="198.8" cy="182.9" r=".18"/>
<circle cx="209.8" cy="193.8" r=".18"/>
<circle cx="209.8" cy="181.8" r=".18"/>
<circle cx="210.5" cy="181.8" r=".18"/>
<circle cx="210.9" cy="181.7" r=".18"/>
<circle cx="213.8" cy="191.9" r=".18"/>
<circle cx="213.9" cy="191.9" r=".18"/>
</g>
<g fill="none" stroke="#000" stroke-width=".71">
<path d="M10.1 9.9h400v277.1h-400zM70.1 7v2.9M140.1 7v2.9M207.2 5h5.8l-2.9 4.9zM210.1 0v9.9M280.1 7v2.9M350.1 7v2.9M192.8 21.8l5-1v2zM192.8 21.8h10v8.8M7.2 74.2h2.9M410.1 74.2h3M.1 148.5h10"/>
<path d="M5.1 145.6l5 2.9-5 2.9zM190.1 159.4l5-1v2zM202.8 150.6v8.8h-12.7M410.1 148.5h10M410.1 148.5l5-2.9v5.8zM7.2 222.7h2.9M410.1 222.7h3M70.1 287v2.9M140.1 287v2.9M210.1 287v10M210.1 287l2.9 5h-5.8zM280.1 287v2.9"/>
<path d="M350.1 287v2.9"/>
</g>
<path d="M230.1 247h180v40h-180zM275.1 247v40M298.9 255h111.2M298.9 247v40M230.1 274h68.8M230.1 261h68.8M298.9 279h111.2M298.9 267h111.2M327.9 279v8M368.9 279v8" fill="none" stroke="#000" stroke-width=".51"/>
<g fill="#000">
<path d="M73.5 16l2.5-.5v1zM91.1 15.5l2.5 .5-2.5 .5zM164.9 16.3l2.4-.6v1.1zM238.4 15.7l2.5 .6-2.5 .5zM73.5 21.8l2.5-.5v1.1zM88.9 21.3l2.5 .5-2.5 .6zM102.8 30.9h.9l-.5 2.5zM110.4 33.4l.5 2.5h-1zM121.6 33.4l.5 2.5h-1zM192.8 21.8l5-1v2zM252.8 33.4l.6 2.5h-1zM268.8 33.4l.5 2.5h-1z"/>
<path d="M305.7 21.2l2.5-.5v1zM305.7 26.5l2.5-.5v1zM343.4 29.9l2.5 .5-2.5 .5zM346.9 30.4l2.5-.5v1zM361.3 26l2.5 .5-2.5 .5zM363.5 20.7l2.5 .5-2.5 .5zM71 50.3l2.5 .5-2.5 .5zM74.5 50.8l2.5-.5v1zM103.2 39.5l.5 2.5h-.9zM109.9 51.2h1l-.5 2.4zM164.9 54.5l2.4-.5v.9zM193.4 40.3l2.5 .6-2.5 .4z"/>
<path d="M193.4 54l2.5 .5-2.5 .4zM202.8 40.9l2.5-.6v1zM342.3 39.5l.5 2.5h-1zM367.6 51.3l.7 .7-2.1 1.4zM398.7 53.6l.5 2.6h-.9zM121.1 77.9h1l-.5 2.5zM341.8 67.9h1l-.5 2.6zM346.9 76.6l2.5-.5v1zM352.9 76.1l2.5 .5-2.5 .5zM355.3 70.4l2.1 1.4-.7 .7zM365.5 78l.7 .7-2.2 1.4zM111.7 89.7l.6 2.5h-1.1z"/>
<path d="M118.4 89.7l.5 2.5h-1zM153.1 89.7l.5 2.5h-1zM252.4 95.9h1l-.6 2.4zM387.4 80.4l.5 2.4h-1zM111.2 118.9h1.1l-.6 2.5zM152.6 118.9h1l-.5 2.5zM164.9 114.3l2.4-.4v1zM174.4 113.9l2.5 .4-2.5 .6zM183.8 102.5l2.5-.5v1zM205.3 102l2.5 .5-2.5 .5zM53.1 138l.8 .7-1.9 1.7zM62.1 126.1l1.9-1.7-1.1 2.3z"/>
<path d="M80.1 130.7l2.2 1.2-.6 .8zM111.8 121.4l.5 2.5h-1zM153.2 121.4l.5 2.5h-1zM182.1 134.4l.5 2.5h-1zM221.1 139.6l2.6-.5v1zM254.1 131.4l.5 2.5h-1zM259.6 130.3l.5 2.5h-1zM292.2 130.3l.5 2.5h-1zM298.3 131.4l.5 2.5h-1zM305.7 136.6l2.5-.5v1zM340.8 136.1l2.5 .5-2.5 .5zM345 138.5l.6 .7-2.1 1.4z"/>
<path d="M56 154.2l2.5 .5-2.5 .5zM65.3 154.7l2.5-.5v1zM89.3 147.9l1-.1-.4 2.6zM111.3 147.9h1l-.5 2.5zM117.9 147.9h1l-.5 2.5zM152.7 147.9h1l-.5 2.5zM166.9 151.5l2.5-.5v1zM181.6 147.9h1l-.5 2.5zM190.1 159.4l5-1v2zM217.4 151l2.5 .5-2.5 .5zM218.3 139.1l2.6 .5-2.6 .5zM219.9 154.1l2.5-.6v1z"/>
<path d="M221.1 144.7l2.6-.5v1zM237.1 144.2l2.5 .5-2.5 .5zM238.4 153.5l2.5 .6-2.5 .4zM253.6 147.9h1l-.5 2.5zM259.1 147.9h1l-.5 2.5zM268.3 147.9h1l-.5 2.5zM291.7 147.9h1l-.5 2.5zM297.8 147.9h1l-.5 2.5zM301.2 153.7l2.5 .5-2.5 .5zM305.7 154.2l2.5-.5v1zM305.7 154.3l2.5-.5v1zM365.7 153.8l2.5 .5-2.5 .5z"/>
<path d="M377.1 147.9h1l-.5 2.5zM377.6 140.8l.5 2.6h-1zM386.9 147.9h1l-.5 2.5zM398.3 147.9h.9l-.5 2.5zM195.8 171.2l.5 2.5h-.9zM245.1 175.6h1l-.5 2.5zM262.9 171.2l.5 2.5h-1zM147 196.4l.5 2.5h-1zM152.4 196.4l.5 2.5h-.9zM157.8 193.9h1l-.5 2.5zM167 198.4l2.4 1-.6 .9zM195.4 195.7h.9l-.5 2.5z"/>
<path d="M237.1 182.1l1.6 2-2.3-1.2zM245.6 184.3l.5 2.5h-1zM256.4 184.3l.6 2.5h-1.1zM158.3 198.2l.5 2.5h-1zM146.5 231.3h1l-.5 2.5zM152 224.2h.9l-.5 2.5zM162.4 239l2.5 .5-2.5 .4zM167 226.9l2.4 1-.6 .8zM169.9 239.5l2.5-.5v.9zM177.7 224.2h1.1l-.5 2.5zM178.3 233.8l.5 2.5h-1.1zM233.4 236.4l2.5 .5-2.5 .5z"/>
<path d="M236.3 228l2.4-.8-1.9 1.7zM240.9 236.9l2.5-.5v1zM250.3 224.5h.9l-.4 2.5zM250.8 233.8l.4 2.5h-.9zM255.9 224.5h1.1l-.6 2.5zM262.4 224.5h1l-.5 2.5z"/>
</g>
<g fill="none" stroke="#000" stroke-width=".3">
<path d="M73.5 16l2.5-.5v1zM73.5 16h4.6M73.5 12.8v18.9M90.3 16h3.3M91.1 15.5l2.5 .5-2.5 .5zM91.4 18.7v34.9M93.6 12.8v37.4M164.9 16.3l2.4-.6v1.1zM164.9 13.1v18.6M164.9 16.3h33.1M210.2 16.3h30.7M238.4 15.7l2.5 .6-2.5 .5z"/>
<path d="M240.9 13.1v18.6M305.7 18v111.1M366 18v30.6M72.6 21.8h18.8M73.5 21.8l2.5-.5v1.1zM73.5 35v19M76.4 33.4h.1M80.3 33.4h44.5M84.4 39.5h22M88.9 21.3l2.5 .5-2.5 .6zM102.8 30.9h.9l-.5 2.5zM103.2 39.5l.5 2.5h-.9z"/>
<path d="M103.2 27v6.4M103.2 39.5v4.9M110.4 33.4l.5 2.5h-1zM110.4 33.4v4M121.6 33.4l.5 2.5h-1zM121.6 33.4v17.4M166.4 33.4h29.3M195.9 27.5v18.6M195.9 33.4h6.9M202.8 30.2v15.7M203 33.4h69M252.8 33.4l.6 2.5h-1z"/>
<path d="M252.8 33.4v29.7M268.8 33.4l.5 2.5h-1zM268.8 33.4v51.4M305.7 21.2l2.5-.5v1zM305.7 26.5l2.5-.5v1zM305.7 21.2h24.1M305.7 26.5h23M339.1 39.5h6.5M340.8 26.5h23M340.9 30.4h5M342 21.2h24M342.3 39.5l.5 2.5h-1z"/>
<path d="M342.3 39.5v9.4M343.4 29.9l2.5 .5-2.5 .5zM345.9 27.2v4.5M346.9 30.4l2.5-.5v1zM346.9 27.2v10.9M346.9 30.4h6.2M361.3 26l2.5 .5-2.5 .5zM363.5 20.7l2.5 .5-2.5 .5zM363.8 23.3v30.3M66.7 50.8h6.8M71 50.3l2.5 .5-2.5 .5zM74.5 50.8l2.5-.5v1z"/>
<path d="M74.5 50.8h5M90.5 53.6h6.3M91.4 53.8v23M93.6 50.5v6.3M97.2 53.6h16.4M109.9 51.2h1l-.5 2.4zM110.4 49.6v4M164.9 54.5l2.4-.5v.9zM164.9 54.5h9.4M186.5 54.5h9.4M189.6 40.9h6.3M193.4 40.3l2.5 .6-2.5 .4z"/>
<path d="M193.4 54l2.5 .5-2.5 .4zM195.9 49.1v4M195.9 56v37.6M202.8 40.9l2.5-.6v1zM202.8 48.9v4M202.8 55.9v12.5M202.8 40.9h5M362.8 53.6h6.3M363.8 53.8v17.5M366 50.5v6.3M367.6 51.3l.7 .7-2.1 1.4zM369.5 53.6h32.4"/>
<path d="M377.7 46.4h-4.4l-7.1 7M398.7 53.6l.5 2.6h-.9zM398.7 53.6v42.3M44.2 65.2h.1M91.4 77.2v6.4M121.1 77.9h1l-.5 2.5zM121.6 62.9v17.5M202.8 71.4v4M202.8 78.4v12.4M207.8 74.8v8.6M252.8 75.3v23M339.1 70.5h6.5"/>
<path d="M341.8 67.9h1l-.5 2.6zM342.3 61.1v9.4M343.1 76.6h12.3M346.9 76.6l2.5-.5v1zM346.9 71.8v8M352.9 76.1l2.5 .5-2.5 .5zM355.3 70.4l2.1 1.4-.7 .7zM355.3 70.4l3 3h3M355.4 71.9v7.9M363.8 77.2v6.4M365.5 78l.7 .7-2.2 1.4zM367.6 76.6l-4.1 4"/>
<path d="M77.5 96.6l.1 .1M77.5 92.1l.1 .1M79.2 89.7h42.4M88.3 80.4h6.3M94.9 80.4h29.9M111.7 89.7l.6 2.5h-1.1zM111.7 89.7v9.7M118.4 89.7l.5 2.5h-1zM118.4 89.7v24.2M149.9 89.7h13.5M153.1 89.7l.5 2.5h-1zM153.1 89.7v9.7"/>
<path d="M166.4 98.3h29.3M183.8 99.9v5.8M195.9 96.6v3.9M195.9 98.3h6.9M202.8 93.9v3.9M203 98.3h53M207.8 92.2v13.5M252.4 95.9h1l-.6 2.4zM268.8 98.9v51.5M360.6 80.4h6.3M364 80.1l-6.5 6.6h-4.5M367.3 80.4h23.3"/>
<path d="M387.4 80.4l.5 2.4h-1zM387.4 80.4v28.9M77.5 119l.1 .2M77.5 114.6l.1 .1M77.5 110.1l.1 .1M77.5 105.6l.1 .1M77.5 101.1l.1 .1M111.2 118.9h1.1l-.6 2.5zM111.7 111.6v9.8M152.6 118.9h1l-.5 2.5zM153.1 111.6v9.8M164.9 114.3l2.4-.4v1z"/>
<path d="M164.9 114.3h16.2M174.4 113.9l2.5 .4-2.5 .6zM176.9 111.2v21.6M183.8 102.5l2.5-.5v1zM183.8 102.5h6M195.9 103.5v10.2M195.9 116.7v4M202 102.5h5.8M202.8 100.8v15.7M205.3 102l2.5 .5-2.5 .5zM219.9 114v24.6M398.7 108.1v42.3"/>
<path d="M49.5 138.5l14.5 10.9M53.1 138l.8 .7-1.9 1.7zM54.7 136.8l-2.7 3.6M61.5 122.5l14.5 10.9M62.1 126.1l1.9-1.7-1.1 2.3zM64 124.4l-2 2.6M70.9 137.7v6.3M79.2 121.4h35.8M80.1 130.7l2.2 1.2-.6 .8zM80.1 130.7a26.3 26.3 0 0 1 6 6.5M82 128.1l-3.7 5M111.8 121.4l.5 2.5h-1z"/>
<path d="M111.8 121.4v8.4M118.4 126.1v24.3M149.9 121.4h13.5M153.2 121.4l.5 2.5h-1zM153.2 121.4v7.5M178.5 134.4h6.7M182.1 134.4l.5 2.5h-1zM182.1 128.7v21.7M195.9 123.7v10.2M195.9 136.9v4M215.1 139.6h5.8M218.3 139.1l2.6 .5-2.6 .5z"/>
<path d="M221.1 139.6l2.6-.5v1zM221.1 139.6h5M241.5 131.4h15.7M242.1 130.3h20.7M254.1 131.4l.5 2.5h-1zM254.1 131.4v3.4M259.6 130.3l.5 2.5h-1zM259.6 130.3v4M289 130.3h15.4M292.2 130.3l.5 2.5h-1zM292.2 130.3v4M295.1 131.4h7"/>
<path d="M298.3 131.4l.5 2.5h-1zM298.3 131.4v3.4M305.7 136.6l2.5-.5v1zM305.7 136.6h12.7M330.6 136.6h12.7M340.8 136.1l2.5 .5-2.5 .5zM343.3 133.4v3.9M343.3 137.7v6.3M345 138.5l.6 .7-2.1 1.4zM353.3 135.3h-4.5l-5.3 5.3M377.6 137.1v13.3M387.4 121.5v28.9"/>
<path d="M54.3 154.7h4.2M56 154.2l2.5 .5-2.5 .5zM58.5 151.9v6M65.3 154.7l2.5-.5v1zM65.3 154.7h5M65.3 151.9v6M67.8 140.8h6.3M88.3 141.5l1.2 4.2 .4 4.7M89.3 147.9l1-.1-.4 2.6zM97.4 150.4h24.2M111.3 147.9h1l-.5 2.5zM111.8 142v8.4"/>
<path d="M117.9 147.9h1l-.5 2.5zM150 150.4h13.4M152.7 147.9h1l-.5 2.5zM153.2 141.1v9.3M166.9 151.5l2.5-.5v1zM166.9 151.5h20.4M168.5 150.4h18.8M178.5 150.4h6.7M181.6 147.9h1l-.5 2.5zM195.9 143.9v10.2M199.5 150.4h72.5M199.5 151.5h20.4"/>
<path d="M216.9 144.7h22.7M217.4 151l2.5 .5-2.5 .5zM219.9 154.1l2.5-.6v1zM219.9 154.1h4.4M219.9 140.6v16.6M221.1 144.7l2.6-.5v1zM236.5 154.1h4.4M237.1 144.2l2.5 .5-2.5 .5zM238.4 153.5l2.5 .6-2.5 .4zM240.9 151.9v5.3M242.1 150.4h20.7M253.6 147.9h1l-.5 2.5z"/>
<path d="M254.1 146.9v3.5M259.1 147.9h1l-.5 2.5zM259.6 146.5v3.9M268.3 147.9h1l-.5 2.5zM289 150.4h15.4M291.7 147.9h1l-.5 2.5zM292.2 146.5v3.9M297.5 154.2h6.2M297.8 147.9h1l-.5 2.5zM298.3 146.9v3.5M301.2 153.7l2.5 .5-2.5 .5zM303.7 151.9v5.5"/>
<path d="M305.7 154.2l2.5-.5v1zM305.7 154.3l2.5-.5v1zM305.7 154.2h5M305.7 154.2l2.5-.5v1.1l-2.5-.5M305.7 154.2l2.5 .5M305.7 151.9v5.6M305.7 154.3h25.2M308.2 153.8l-2.5 .5M340.1 140.8h6.3M343.1 154.3h25.1M346.8 140.8h33.9M365.7 153.8l2.5 .5-2.5 .5z"/>
<path d="M368.2 151.9v5.6M369.8 150.4h32.1M377.1 147.9h1l-.5 2.5zM377.6 140.8l.5 2.6h-1zM386.9 147.9h1l-.5 2.5zM398.3 147.9h.9l-.5 2.5zM192.6 171.2h45.7M195.8 171.2l.5 2.5h-.9zM195.8 171.2v11.5M242.1 171.2h1.4M242.5 178.1h6.3M245.1 175.6h1l-.5 2.5z"/>
<path d="M245.6 171.9v6.2M247.7 171.2h18.4M262.9 171.2l.5 2.5h-1zM262.9 171.2v21.8M143.8 196.4h19.6M147 196.4l.5 2.5h-1zM147 196.4v12.6M152.4 196.4l.5 2.5h-.9zM152.4 196.4v9M155.1 198.2h8.1M157.8 193.9h1l-.5 2.5zM158.3 198.2l.5 2.5h-1z"/>
<path d="M158.3 191.4v5M158.3 198.2v6.3M163.6 198.2h6.4M166.8 195v6.3M167 198.4l2.4 1-.6 .9zM167 198.4l3.7 2.7h3M171.9 198.2h27.1M195.4 195.7h.9l-.5 2.5zM195.8 194.9v3.3M230.7 180.1h3.1l4.9 4M235.8 184.3h6.3M237.1 182.1l1.6 2-2.3-1.2z"/>
<path d="M239 181.1v6.4M244.1 184.3h15.5M245.6 184.3l.5 2.5h-1zM245.6 184.3v5M256.4 184.3l.6 2.5h-1.1zM256.4 184.3v15.3M152.4 217.6v9.1M256.4 211.8v15.2M262.9 205.2v21.8M143.8 233.8h19.6M146.5 231.3h1l-.5 2.5zM147 221.2v12.6"/>
<path d="M149.3 226.7h13.9M152 224.2h.9l-.5 2.5zM158.6 239.5h6.3M162.4 239l2.5 .5-2.5 .4zM163.6 226.7h6.4M164.9 235.3v7.4M166.8 223.5v6.4M167 226.9l2.4 1-.6 .8zM167 226.9l5.4 3.8h3M169.9 239.5l2.5-.5v.9zM169.9 239.5h5M169.9 235.3v7.4"/>
<path d="M171.5 233.8h9.9M171.9 226.7h9.5M177.7 224.2h1.1l-.5 2.5zM178.3 233.8l.5 2.5h-1.1zM178.3 221.7v5M178.3 233.8v6.3M229.6 236.9h6.3M233.4 236.4l2.5 .5-2.5 .5zM235.8 227h6.3M235.9 235.3v4.7M236.3 228l2.4-.8-1.9 1.7zM238.7 227.2l-5 2.9h-3"/>
<path d="M239 223.9v6.3M240.9 236.9l2.5-.5v1zM240.9 236.9h5M240.9 235.3v4.7M242.3 233.8h11.6M242.5 227h23.6M250.3 224.5h.9l-.4 2.5zM250.8 233.8l.4 2.5h-.9zM250.8 220.3v6.7M250.8 233.8v5M255.9 224.5h1.1l-.6 2.5zM262.4 224.5h1l-.5 2.5z"/>
</g>
<text font-size="6.9" x="304.2" y="260.7">Fibra. ProSauto V04</text>
<g font-size="6.3">
<text x="329.4" y="275.4">BRZ-CON-04-FIB06</text>
<text x="345" y="285.6">A3</text>
</g>
<text font-size="4.6" x="267.6" y="241.3">P.U. ACRILICO ALIFATICO TEXTURIZADO RAL-9005 S-140 5-1 V</text>
<g font-size="3.5">
<text x="34.2" y="9.6">6</text>
<text x="104.2" y="9.6">5</text>
<text x="174.2" y="9.6">4</text>
<text x="244.2" y="9.6">3</text>
<text x="314.2" y="9.6">2</text>
<text x="384.2" y="9.6">1</text>
<text x="79" y="17.3">201.00</text>
<text x="198.8" y="17.6">760.00</text>
<text x="61.2" y="23.2">179.00</text>
<text x="205.4" y="22.8">G</text>
<text x="330.6" y="22.4">602.50</text>
<text x="104.6" y="26.2" transform="rotate(-90 104.6 26.2)">61.00</text>
<text x="329.5" y="27.8">580.50</text>
<text x="353.9" y="31.7">10.00</text>
<text x="7.3" y="38.4">D</text>
<text x="410.6" y="38.4">D</text>
<text x="180.2" y="42.1">70.00</text>
<text x="57.3" y="52.1">10.00</text>
<text x="111.7" y="48.9" transform="rotate(-90 111.7 48.9)">203.00</text>
<text x="175.1" y="55.8">310.00</text>
<text x="122.9" y="62.2" transform="rotate(-90 122.9 62.2)">470.00</text>
<text x="343.6" y="60.3" transform="rotate(-90 343.6 60.3)">310.00</text>
<text x="254.1" y="74.5" transform="rotate(-90 254.1 74.5)">649.95</text>
<text x="333.6" y="77.9">85.00</text>
<text x="362.2" y="74.8">R3.00</text>
<text x="270.1" y="98.1" transform="rotate(-90 270.1 98.1)">1170.30</text>
<text x="190.6" y="103.8">240.00</text>
<text x="400" y="107.4" transform="rotate(-90 400 107.4)">967.00</text>
<text x="7.4" y="112.6">C</text>
<text x="113" y="110.8" transform="rotate(-90 113 110.8)">317.00</text>
<text x="154.4" y="110.8" transform="rotate(-90 154.4 110.8)">317.00</text>
<text x="410.7" y="112.6">C</text>
<text x="181.9" y="115.7">120.00</text>
<text x="119.7" y="125.3" transform="rotate(-90 119.7 125.3)">607.00</text>
<text x="388.7" y="120.7" transform="rotate(-90 388.7 120.7)">700.00</text>
<text x="178" y="127.9">159.73</text>
<text x="56.2" y="136.9" transform="rotate(-53 56.2 136.9)">200.00</text>
<text x="319.2" y="137.9">375.50</text>
<text x="378.8" y="136.3" transform="rotate(-90 378.8 136.3)">95.00</text>
<text x="83.1" y="140.7">53.0°</text>
<text x="113.1" y="141.2" transform="rotate(-90 113.1 141.2)">290.00</text>
<text x="154.5" y="140.4" transform="rotate(-90 154.5 140.4)">290.00</text>
<text x="207.5" y="140.9">3.00</text>
<text x="205.6" y="146">184.00</text>
<text x="255.3" y="146.2" transform="rotate(-90 255.3 146.2)">190.00</text>
<text x="260.8" y="145.7" transform="rotate(-90 260.8 145.7)">200.00</text>
<text x="293.5" y="145.7" transform="rotate(-90 293.5 145.7)">200.00</text>
<text x="299.5" y="146.2" transform="rotate(-90 299.5 146.2)">190.00</text>
<text x="44.8" y="156">67.49</text>
<text x="188.1" y="152.8">530.00</text>
<text x="225.1" y="155.3">210.00</text>
<text x="288" y="155.5">20.00</text>
<text x="331.7" y="155.6">624.66</text>
<text x="66.6" y="166.8">SECTION G-G</text>
<text x="125.8" y="163.6">BRZ-CON-V004-SALP001</text>
<text x="134.7" y="167.7">SCALE 1 / 10</text>
<text x="197" y="165.5">G</text>
<text x="67.1" y="170.9">SCALE 1 / 10</text>
<text x="246.9" y="171.1" transform="rotate(-90 246.9 171.1)">61.46</text>
<text x="7.4" y="186.9">B</text>
<text x="410.8" y="186.9">B</text>
<text x="197.1" y="194.1" transform="rotate(-90 197.1 194.1)">269.50</text>
<text x="264.1" y="204.4" transform="rotate(-90 264.1 204.4)">558.00</text>
<text x="159.6" y="214" transform="rotate(-90 159.6 214)">18.00</text>
<text x="257.7" y="210.9" transform="rotate(-90 257.7 210.9)">427.50</text>
<text x="148.3" y="220.4" transform="rotate(-90 148.3 220.4)">374.23</text>
<text x="153.7" y="216.8" transform="rotate(-90 153.7 216.8)">303.00</text>
<text x="252" y="219.5" transform="rotate(-90 252 219.5)">67.73</text>
<text x="220.1" y="238.2">50.00</text>
<text x="149.1" y="240.7">50.00</text>
<text x="179.5" y="249.6" transform="rotate(-90 179.5 249.6)">71.23</text>
<text x="231" y="251.5">DRAWN</text>
<text x="343.1" y="252.3">SIMUMAK</text>
<text x="7.4" y="261.1">A</text>
<text x="410.7" y="261.1">A</text>
<text x="230.9" y="264.6">CHECKED</text>
<text x="300.3" y="274.5">DWG NO:</text>
<text x="231.3" y="278.3">APPROVED</text>
<text x="299.9" y="282.6">REV</text>
<text x="309.6" y="283.3">06</text>
<text x="328.5" y="283.1">SIZE</text>
<text x="370.9" y="285.1">SHEET 9 OF 33</text>
<text x="34.2" y="289.9">6</text>
<text x="104.2" y="289.9">5</text>
<text x="174.2" y="289.9">4</text>
<text x="244.2" y="289.9">3</text>
<text x="314.2" y="289.9">2</text>
<text x="384.2" y="289.9">1</text>
</g>
<g font-size="3.3">
<text x="378.5" y="47.6">Tuerca M6</text>
<text x="336.2" y="88">Tuerca M6</text>
<text x="354.1" y="136.7">Tuerca M6</text>
<text x="220.3" y="181.4">n7.00</text>
<text x="174.6" y="202.3">n7.00</text>
<text x="176.2" y="231.9">n7.00</text>
<text x="220.3" y="231.3">n7.00</text>
</g>
<g font-size="2.7">
<text x="234.5" y="257.1">Adrian Parro</text>
<text x="277.2" y="255.3">11/10/2013</text>
<text x="234.1" y="269.7">Sergio Torremocha</text>
<text x="277" y="268.7">15/10/2013</text>
</g>
</svg>
